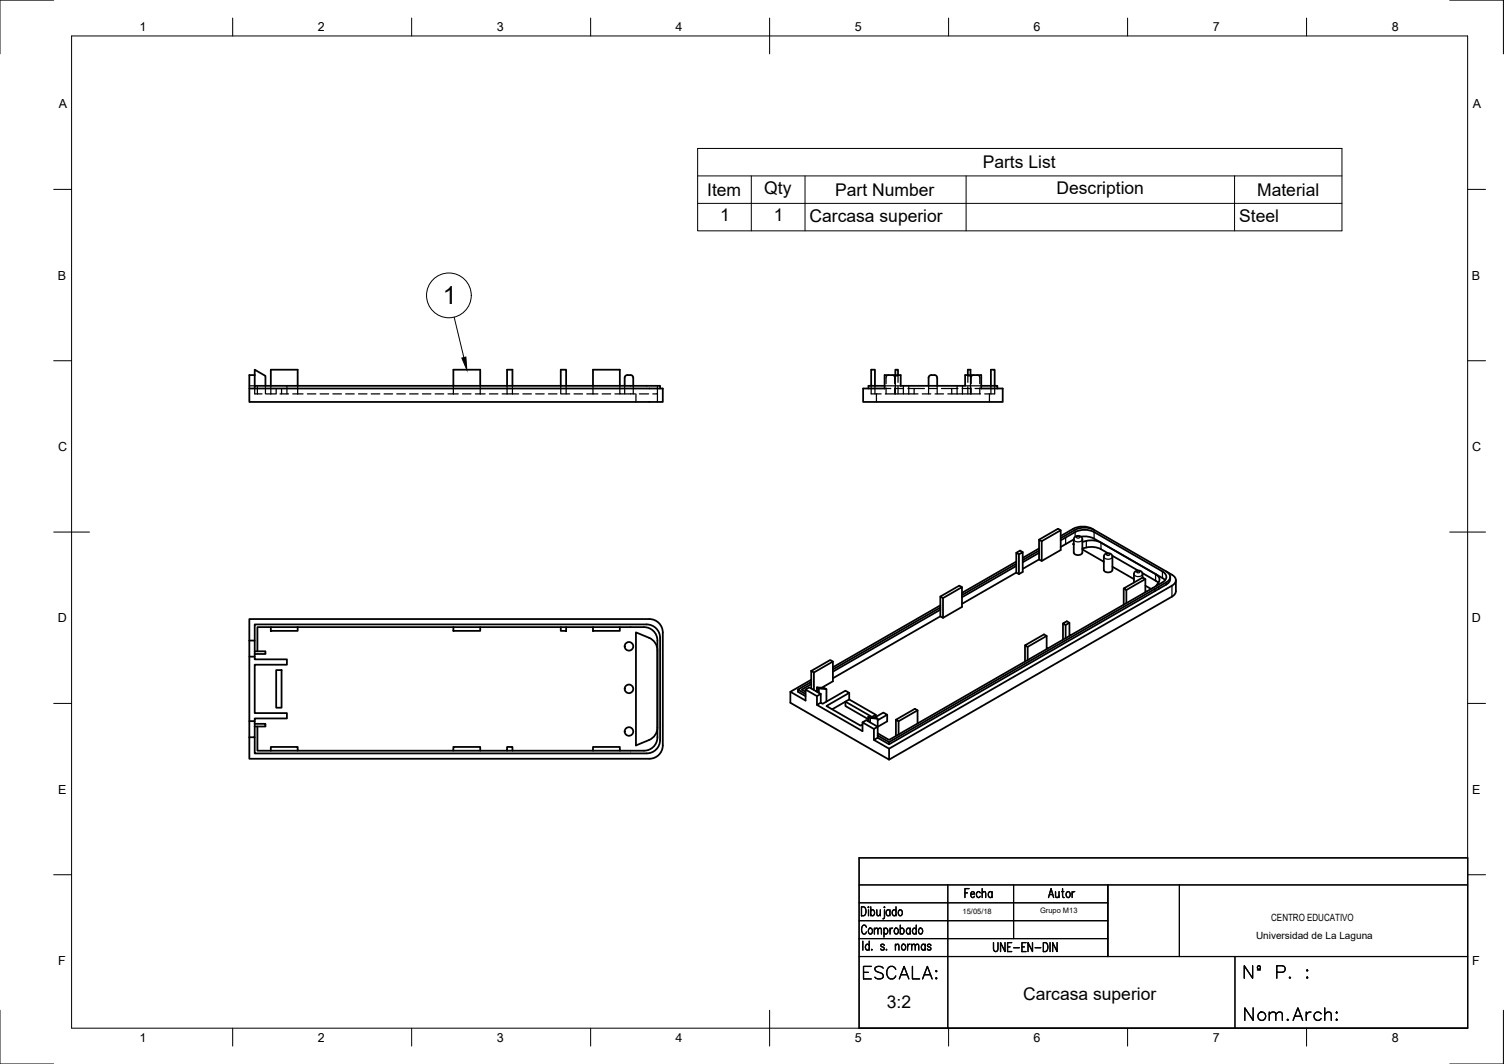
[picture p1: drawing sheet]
<svg xmlns="http://www.w3.org/2000/svg" width="420mm" height="297mm" viewBox="0 0 420 297" stroke-linecap="round" stroke-linejoin="round" font-family="sans-serif">
<!-- layer: Visible -->
<g fill="none" stroke="#000" stroke-width=".5">
<path d="M71.2 108.5v-.8h113.2v.8M71.2 104.7h-1.5v7.5h115.5v-3.7h-115.5M71.2 104.7v-1.5l3 1.7v2.8M71.2 104.7v3M75.7 107.7v-4.5h7.5v4.5M126.7 107.7v-4.5h7.5v4.5M141.7 107.7v-4.5h1.5v4.5M156.7 107.7v-4.5h1.5v4.5M165.7 107.7v-4.5h7.5v4.5M174.5 107.7v-2.2a.77 .77 0 0 1 .8-.8h.8a.76 .76 0 0 1 .8 .8v2.2M241.1 108.5h6v-3.8h4.5v3h18v-3h4.5v3.8h6v3.7h-39zM243.4 107.7v-4.5h1v4.5"/>
<path d="M247.1 107.7h-4.5v.8M250.1 104.7v-1.5h.8v1.5M259.4 107.7v-2.2a.77 .77 0 0 1 .8-.8h.8a.76 .76 0 0 1 .8 .8v2.2M270.4 104.7v-1.5h.7v1.5M274.1 107.7h4.5v.8M276.8 107.7v-4.5h1.1v4.5M283.9 154.3v5.5M283.9 158l-15.2 8.7M283.9 157.4l-15.2 8.7M283.9 156.8l-15.2 8.7M284.6 154.8l1.1-.7v5.6l-1.1 .6-.7-.5-15.2 8.8M285.7 154.1l-.7-.4-1.1 .6 .7 .5v5.5"/>
<path d="M290.3 150.7l.7 .4v5.5M290.3 154.3v1.9M290.3 154.3l-4.6 2.7M290.3 153.7l-4.6 2.7M290.3 153.1l-4.6 2.6M291 151.1l5.3-3.1v5.6l-5.3 3-.7-.4-4.6 2.6M296.3 148l-.7-.4-5.3 3.1v3.6M296.3 150.9l4-2.4a5.9 5.9 0 0 1 5.4 0l19 11a1.61 1.61 0 0 1 1.1 1.6 1.61 1.61 0 0 1-1.1 1.5l-4.7 2.7v-3.6l-.8-.5-5.3 3.1 .8 .4v3.7M296.3 150.2l4-2.3a5.9 5.9 0 0 1 5.4 0l20.1 11.6a1.61 1.61 0 0 1 1.1 1.6 1.61 1.61 0 0 1-1.1 1.5l-77.4 44.6-3.2-1.9M300 150.6l-3.7 2.1M300 151.8l-.2 .1 .2 .1M300.3 149.9l1.1-.3 .9 .6 .1 4.1a1.39 1.39 0 0 1-2.4 0v-3.8z"/>
<path d="M302 149.8h1.9l1.8 .6 19 11 .8 .6M302.4 151.3a6.5 6.5 0 0 1 5.2 .2M302.4 153.1a6.5 6.5 0 0 1 5.2 .2l1.9 1.1M302.4 153.4l6 3.4M305.5 147.9a5.8 5.8 0 0 0-5.7-.3l-3.5 2M308.6 154.8l1.2-.4 .9 .6 .1 4.1a1.39 1.39 0 0 1-2.4 0v-3.7zM310.7 155.1l7.2 4.2M310.8 158.2l6 3.5M319.1 160l4.5 2.7M325.9 159.6a3.6 3.6 0 0 1 2.6 2.1 1.74 1.74 0 0 1-1.1 1.8l-79 45.5-4.3-2.4 1.1-.6 3.2 1.8 77.4-44.6 .9-.9 .2-1.2M69.7 178.8v4.5h1.5v-.7M69.7 178.8h1.5v3.8"/>
<path d="M69.7 178.8v-6h111.7a3.7 3.7 0 0 1 3.8 3.8v31.5a3.7 3.7 0 0 1-3.8 3.7h-111.7v-6M71.2 178.8v-4.5h109.5a3.7 3.7 0 0 1 3.7 3.8v28.5a3.8 3.8 0 0 1-3.7 3.7h-109.5v-4.5M75.7 175.1h-3.8v6.7M75.7 175.1h7.5v1h-7.5zM83.2 175.1h43.5M126.7 175.1h7.5v1h-7.5zM134.2 175.1h22.5M156.7 175.1h1.5v1h-1.5zM158.2 175.1h7.5M165.7 175.1h7.5v1h-7.5zM173.2 175.1h6.7a3.7 3.7 0 0 1 3.8 3.7v27a3.7 3.7 0 0 1-3.8 3.8h-6.7v-1.1h-7.5v1.1h-22.5v-1.1h-1.5v1.1h-7.5v-1.1h-7.5v1.1h-43.5v-1.1h-7.5v1.1h-3.8v-6.8M262.7 166.5l.7 .5v5.5"/>
<path d="M262.7 170.2v1.9M262.7 170.2l-30 17.3M262.7 169.6l-30 17.3M262.7 169l-30 17.3M263.4 167l5.3-3.1v5.5l-5.3 3.1-.7-.4-30 17.2M268.7 163.9l-.7-.4-5.3 3v3.7M292.4 177.5l-5.3 3.1M297 174.1v4.5M297.7 178.2l-5.3 3v-3.7l-.7-.4-5.4 3.1 .8 .4v3.7M298.8 173.9l-1.1 .6M298.8 177.6l-1.1 .6M313.9 164.3v4.5"/>
<path d="M314.7 168.4l-15.9 9.2v-3.7l-.8-.5-1 .7 .7 .4v3.7M319.2 161.3v-1.2l-.3-.5-.8-.3-.8 .1-.5 .7v2.5M320 161.7l-5.3 3M320 165.3l-5.3 3.1M320 163.5l1.6 .9M322.8 160.3a1.57 1.57 0 0 1 .8 2.3l-.7 1M328.5 162v3M328.5 165l-.2 .7-.9 .9-79 45.5M69.7 183.3v18M71.2 183.3v.8h9v1.5h-9v13.5h9v1.5h-9v.7M71.2 181.8h3v.8h-3M77.2 187.1h1.5v10.5h-1.5z"/>
<path d="M183.7 181.5a3.7 3.7 0 0 0-2.4-3.4l-3.6-1.6v31.6l3.6-1.5a3.7 3.7 0 0 0 2.4-3.5M220.8 193.1v3.1l27.6 15.9v-3.1M222.9 192.5v.6l2.1 1.3M225 192.5l1.1-.6 3.2 1.8M225 192.5l3.2 1.8 1.1-.6M226.6 187.3l.8 .4v4.9M226.6 187.3l5.3-3 .8 .4v5.5l-3.2 1.8M226.6 190.4l-3.7 2.1 2.1 1.2M226.6 189.8l-5.8 3.3 4.2 2.5v-3.1M226.6 187.3v4.9M226.6 191l-2.6 1.5 1 .6M228.2 191.9l2.1 .2 .6 .3"/>
<path d="M228.2 193.1v-1.2l.6 .3v1.2M228.2 194.3v2.5M228.2 192.8l-.3 .1M228.8 192.2l2.1 .2v3.5M229.3 196.2l.5 .3 6.4-3.7 1 .6-6.3 3.7 9.5 5.5 .6-.3M229.3 196.2l-1.1 .6 12.8 7.3v-2.4M229.3 193.7v2.5M232.5 198l3.7-2.1 7.4 4.3M232.7 184.7l-5.3 3M237.2 195.3l-1 .6v1.2l6.3 3.7M237.2 193.4v1.9M237.2 195.3l7.5 4.2"/>
<path d="M247.8 199.5v1.9l-2.6 1.5M256.3 198.3l-5.3 3.1M286.3 180.2v4.5M287.1 184.3l-30.8 17.7v-3.7l-.7-.4-5.3 3 .7 .5v3.6M292.4 181.2l-5.3 3.1M71.2 202.8v3h-1.5M71.2 202.1v-.8h-1.5v4.5M71.2 202.1h3v.7h-3M71.2 202.1v.7M75.7 209.6h7.5M126.7 209.6h7.5M141.7 209.6h1.5"/>
<path d="M165.7 209.6h7.5M241 201.7l1-.6 3.2 1.8-1.1 .6zM242.5 200.1l.6 .3M243.1 201.7v-1.3l2.1 .2v2.3M244.1 203.5v3.1M244.4 200.3l2.4-1.4 1 .6-2.6 1.6M244.7 200.2v-.7l-1.1 .7M245.2 200.6l-.5-.3-2.2-.2v1.3M245.2 204.7l3.2 1.9 2.6-1.6M245.2 202.9v3.1M248.4 207.2v.6M250.3 200.9v4.6"/>
<path d="M256.3 202l-5.3 3"/>
<circle cx="175.7" cy="180.4" r="1.2"/>
<circle cx="175.7" cy="192.3" r="1.2"/>
<circle cx="175.7" cy="204.2" r="1.2"/>
</g>
<!-- layer: Hidden -->
<g fill="none" stroke="#000" stroke-width=".35">
<path d="M69.7 107.7h1.5M71.2 108.5v1.5h2M71.9 107.7v2.3M74.2 107.7v2.3M74.4 110h2.6M75.7 107.7v2.3M77.2 108.5v1.5M78.2 110h2.4M78.7 108.5v1.5M80.2 107.7v2.3M81.8 110h2.9M83.2 107.7v2.3"/>
<path d="M85.9 110h2.3M89.4 110h2.4M93 110h2.4M96.6 110h2.4M100.1 110h2.4M103.7 110h2.4M107.3 110h2.4M110.9 110h2.3M114.4 110h2.4M118 110h2.4M121.6 110h2.4M125.1 110h2.9"/>
<path d="M126.7 107.7v2.3M129.2 110h2.4M132.8 110h2.7M134.2 107.7v2.3M136.7 110h2.4M140.3 110h4.6M141.7 107.7v2.3M143.2 107.7v2.3M146.1 110h2.4M149.6 110h2.4M153.2 110h2.4M156.7 107.7v2.3"/>
<path d="M156.8 110h2.4M158.2 107.7v2.3M160.4 110h2.3M163.9 110h3.1M165.7 107.7v2.3M168.2 110h2.4M171.8 110h1.4M173.2 107.7v2.3h4.2M174.5 107.7v2.3M176.9 107.7v2.3M177.7 110v2.2M178.6 110h2.6"/>
<path d="M183.7 110v2.2M183.7 107.7v2.3h-1.3M243.4 107.7v2.3h2.8M244.4 107.7v2.3M244.8 110v2.2M247.1 107.7h4.5M247.1 108.5h1.8M247.3 110h2.8M247.5 108.3v1.7M248.3 104.7l-.5 .2-.2 .3-.1 1.9M249.2 104.7l.4 .2 .3 .3v1.9M249.9 108.3v1.7"/>
<path d="M250.1 108.5h2.3M250.1 110h3.8M250.1 104.7v5.3M250.1 104.9h.8M250.9 104.7v2M250.9 107.9v2.1M252.4 107.7v2.3M253.6 108.5h1.8M253.9 110h2.6M253.9 107.7v2.3M257.6 110h2.4M258.2 108.5h-2.8v1.5"/>
<path d="M259.4 107.7v2.3M259.4 108.5h2.4M261.2 110h2.4M261.8 107.7v2.3M263 108.5h2.9v1.5M264.8 110h4.1M265.9 108.5h1.7M267.4 107.7v2.3M268.8 108.5h2.4M268.9 110h2.2M268.9 107.7v2.3M269.6 107.7h4.5"/>
<path d="M270.4 104.9h.7M270.4 104.7v2M270.4 107.9v2.1M271.1 110h2.8M271.1 104.7v5.3M271.3 108.3v1.7M272.1 104.7l-.5 .2-.3 .3v1.9M272.4 108.5h1.7M273 104.7l.4 .2 .3 .3v1.9M273.7 108.3v1.7M276.4 110v2.2M276.8 107.7v2.3"/>
<path d="M277.9 107.7v2.3h-2.8"/>
</g>
<!-- layer: Visible Narrow -->
<g fill="none" stroke="#000" stroke-width=".35">
<path d="M297.7 150.1v1.8M300 150.6a1.39 1.39 0 0 0 2.4 0M300.3 148.5v1.3M300.9 149.8l.4-.1 .3 .3-.5 .2-.4-.2zM303.5 151v1.9M305.7 148.5v1.9M307.6 151.5v1.8M308.4 155.4a1.39 1.39 0 0 0 2.4 0M309.3 154.6h.4l.3 .3-.5 .2-.4-.2zM317.7 159.5l.4-.1 .3 .3-.5 .2-.4-.2zM324.7 159.5v1.9M316.8 160.3a1.39 1.39 0 0 0 2.4 0"/>
<path d="M322.6 164.4v.6M322.8 160.3v1.8M323.7 163.8v.6M325.8 162.6v.6M327.4 163.5v3.1"/>
</g>
<!-- layer: Border -->
<g fill="none" stroke="#000" stroke-width=".28">
<path d="M15 0h-15v15M20 10h390v277h-390zM65 5v5M115 5v5M165 5v5M215 5v10M265 5v5M315 5v5M365 5v5M405 0h15v15M15 52.9h5M410 52.9h5"/>
<path d="M15 100.7h5M410 100.7h5M15 148.5h10M405 148.5h10M15 196.4h5M410 196.4h5M15 244.2h5M410 244.2h5M0 282v15h15M65 287v5M115 287v5M165 287v5"/>
<path d="M215 282v10M265 287v5M315 287v5M365 287v5M420 282v15h-15"/>
</g>
<!-- layer: BOM -->
<g fill="none" stroke="#000" stroke-width=".28">
<path d="M194.9 41.4h180v23h-180zM194.9 49.1h180M194.9 56.8h180M209.9 49.1v15.3M224.9 49.1v15.3M269.9 49.1v15.3M344.9 49.1v15.3M126.9 88.5l2.7 11.3"/>
<circle cx="125.4" cy="82.5" r="6.3"/>
</g>
<path d="M129 99.9l1.2-.2 .2 3.5z" fill="#000" stroke="#000" stroke-width=".28"/>
<!-- layer: TitleBlock -->
<g fill="none" stroke="#000" stroke-width=".35">
<path d="M240 239.5h170v47.5h-170zM240 247h170M240 257h69.5M240 252h69.5M240.7 253.2h.6a1.52 1.52 0 0 1 0 2.5h-.6zM242 258.9a.7 .7 0 0 0-.8-.6 .7 .7 0 0 0-.5 .9v.6a.7 .7 0 0 0 .5 1 .7 .7 0 0 0 .8-.6M242.6 253.2v.2zM242.6 254v1.7M242.8 259.2a.81 .81 0 0 1 1 .6 .81 .81 0 0 1-.5 1 .86 .86 0 0 1-.8-.7 .86 .86 0 0 1 .3-.9zM243.3 254.3l.1-.2a.81 .81 0 0 1 1 .6 .81 .81 0 0 1-.5 1l-.6-.4M243.3 253.2v2.5M244.3 259.6l.4-.5 .5 .1 .1 1.6"/>
<path d="M244.3 259.1v1.7M244.9 254l.1 1.5 .5 .2 .4-.5M245.3 259.6l.4-.5 .4 .1 .1 1.6M245.9 254v1.7M246.9 259.5l.2-.3a.81 .81 0 0 1 1 .6 .81 .81 0 0 1-.5 1l-.7-.4M246.9 259.1v2.5M247.1 253.2v.2zM247.1 254v2l-.1 .4-.4 .1M248.6 254.3l-.2-.2a.81 .81 0 0 0-.9 .6 .81 .81 0 0 0 .5 1l.6-.4M248.6 254v1.7M248.6 259.1v1.7M249.4 259.1a.65 .65 0 0 0-.8 .7"/>
<path d="M250.1 259.2a.81 .81 0 0 1 1 .6 .81 .81 0 0 1-.6 1 .86 .86 0 0 1-.7-.7 .86 .86 0 0 1 .3-.9zM250.3 254.3l-.2-.2a.81 .81 0 0 0-1 .6 .81 .81 0 0 0 .6 1l.6-.4M250.3 253.2v2.5M251.2 254.1a.81 .81 0 0 1 1 .6 .81 .81 0 0 1-.6 1 .86 .86 0 0 1-.7-.7 .86 .86 0 0 1 .3-.9zM251.5 259.5l.2-.3a.81 .81 0 0 1 1 .6 .81 .81 0 0 1-.6 1l-.6-.4M251.5 258.3v2.5M254.3 259.5l-.2-.3a.81 .81 0 0 0-1 .6 .81 .81 0 0 0 .5 1l.7-.4M254.3 259.1v1.7M256 259.5l-.2-.3a.81 .81 0 0 0-1 .6 .81 .81 0 0 0 .5 1l.7-.4M256 258.3v2.5M256.9 259.2a.81 .81 0 0 1 .9 .6 .81 .81 0 0 1-.5 1 .86 .86 0 0 1-.7-.7 .86 .86 0 0 1 .3-.9zM264.8 247v40"/>
<path d="M269.6 249.3h.7M270.7 248.1h-1.1v2.5M271.2 249.6h1l-.1-.6a.81 .81 0 0 0-1 .6 .81 .81 0 0 0 .5 1l.6-.4M273.8 249.3l-.1-.3a.81 .81 0 0 0-1 .6 .81 .81 0 0 0 .5 1l.6-.4M274.4 249.4l.4-.5 .5 .1 .1 1.6M274.4 248.1v2.5M277.2 249.3l-.2-.3a.81 .81 0 0 0-1 .6 .81 .81 0 0 0 .5 1l.7-.4M277.2 248.9v1.7M283.2 247v15M292.9 250.6l.7-2.5 .7 2.5M293.2 249.7h.9M294.9 248.9l.1 1.6 .4 .1 .5-.5"/>
<path d="M295.9 248.9v1.7M296.6 248.9h.6M296.8 248.1v2l.1 .4 .4 .1M298.1 249a.81 .81 0 0 1 1 .6 .81 .81 0 0 1-.6 1 .86 .86 0 0 1-.7-.6 .86 .86 0 0 1 .3-1zM299.5 248.9v1.7M300.2 248.9a.65 .65 0 0 0-.7 .7M309.5 247v20M329.5 247v20M240 267h170M240 262h69.5M241 262.8v2.5M242.8 263.9l-.2-.2a.81 .81 0 0 0-.9 .6 .81 .81 0 0 0 .5 1l.6-.4"/>
<path d="M242.8 262.8v2.5M243.5 265v.3l.1-.2M247 263.9a.51 .51 0 0 0-.5-.3 .51 .51 0 0 0-.5 .3l.1 .3 .8 .3 .1 .4a.51 .51 0 0 1-.5 .4 .51 .51 0 0 1-.5-.4M247.6 265v.3l.1-.2M250.1 264.1l.5-.5 .4 .1 .1 1.6M250.1 263.6v1.7M252.1 263.7a.81 .81 0 0 1 1 .6 .81 .81 0 0 1-.5 1 .86 .86 0 0 1-.8-.7 .86 .86 0 0 1 .3-.9zM253.5 263.6v1.7M254.3 263.6a.65 .65 0 0 0-.8 .7M254.7 264.1l.4-.5 .5 .1 .1 1.6M254.7 263.6v1.7M255.7 264.1l.4-.5 .5 .1 .1 1.6"/>
<path d="M258.5 263.9l-.2-.2a.81 .81 0 0 0-1 .6 .81 .81 0 0 0 .5 1l.7-.4M258.5 263.6v1.7M260.1 263.9a.51 .51 0 0 0-.5-.3 .51 .51 0 0 0-.5 .3l.1 .3 .8 .3 .1 .4a.51 .51 0 0 1-.5 .4 .51 .51 0 0 1-.5-.4M277.5 263.2v1.7a.65 .65 0 0 0 .8 .8l.2-.2 .3-.6v-1.7M280.8 263.2v2.5l-1.3-2.5v2.5M281.5 264.3h.7M282.6 263.2h-1.1v2.5h1.1M283.2 264.6h1.6M285.5 264.3h.7M286.7 263.2h-1.2v2.5h1.2M288.4 263.2v2.5l-1.2-2.5v2.5M289.2 264.6h1.6"/>
<path d="M291.5 263.2h.6a1.52 1.52 0 0 1 0 2.5h-.6zM293.3 263.2v2.5M295.3 263.2v2.5l-1.2-2.5v2.5M345 267v20"/>
</g>
<path d="M240 247h170M240 257h69.5M240 252h69.5M264.8 247v40M283.2 247v15M309.5 247v20M329.5 247v20M240 267h170M240 262h69.5M345 267v20" fill="none" stroke="#000" stroke-width=".28"/>
<g font-size="7.1">
<text x="239.9" y="274.5">ESCALA:</text>
<text x="346.4" y="274.5">Nº P. :</text>
<text x="346.4" y="286.1">Nom.Arch:</text>
</g>
<text font-size="7" x="123.7" y="85">1</text>
<g font-size="4.9">
<text x="274.5" y="47">Parts List</text>
<text x="197.6" y="54.7">Item</text>
<text x="213.5" y="54.2">Qty</text>
<text x="233.3" y="54.7">Part Number</text>
<text x="295.1" y="54.2">Description</text>
<text x="351.2" y="54.7">Material</text>
<text x="201.2" y="61.8">1</text>
<text x="216.2" y="61.8">1</text>
<text x="226.1" y="61.8">Carcasa superior</text>
<text x="346.2" y="61.8">Steel</text>
<text x="247.7" y="281.5">3:2</text>
<text x="285.8" y="279.1">Carcasa superior</text>
</g>
<g font-size="3.5">
<text x="39" y="8.8">1</text>
<text x="88.8" y="8.8">2</text>
<text x="138.8" y="8.8">3</text>
<text x="188.7" y="8.8">4</text>
<text x="238.8" y="8.8">5</text>
<text x="288.7" y="8.8">6</text>
<text x="338.8" y="8.8">7</text>
<text x="388.8" y="8.8">8</text>
<text x="16.4" y="30.2">A</text>
<text x="411.4" y="30.2">A</text>
<text x="16.2" y="78">B</text>
<text x="411.2" y="78">B</text>
<text x="16.2" y="125.9">C</text>
<text x="411.2" y="125.9">C</text>
<text x="16.2" y="173.7">D</text>
<text x="411.2" y="173.7">D</text>
<text x="16.2" y="221.5">E</text>
<text x="411.2" y="221.5">E</text>
<text x="16.2" y="269.4">F</text>
<text x="411.2" y="269.4">F</text>
<text x="39" y="290.8">1</text>
<text x="88.8" y="290.8">2</text>
<text x="138.8" y="290.8">3</text>
<text x="188.7" y="290.8">4</text>
<text x="238.8" y="290.8">5</text>
<text x="288.7" y="290.8">6</text>
<text x="338.8" y="290.8">7</text>
<text x="388.8" y="290.8">8</text>
</g>
<g font-size="2.8">
<text x="355.1" y="257">CENTRO EDUCATIVO</text>
<text x="350.9" y="262.1">Universidad de La Laguna</text>
</g>
<g font-size="2.1">
<text x="268.9" y="255.2">15/05/18</text>
<text x="290.5" y="254.9">Grupo M13</text>
</g>
</svg>
